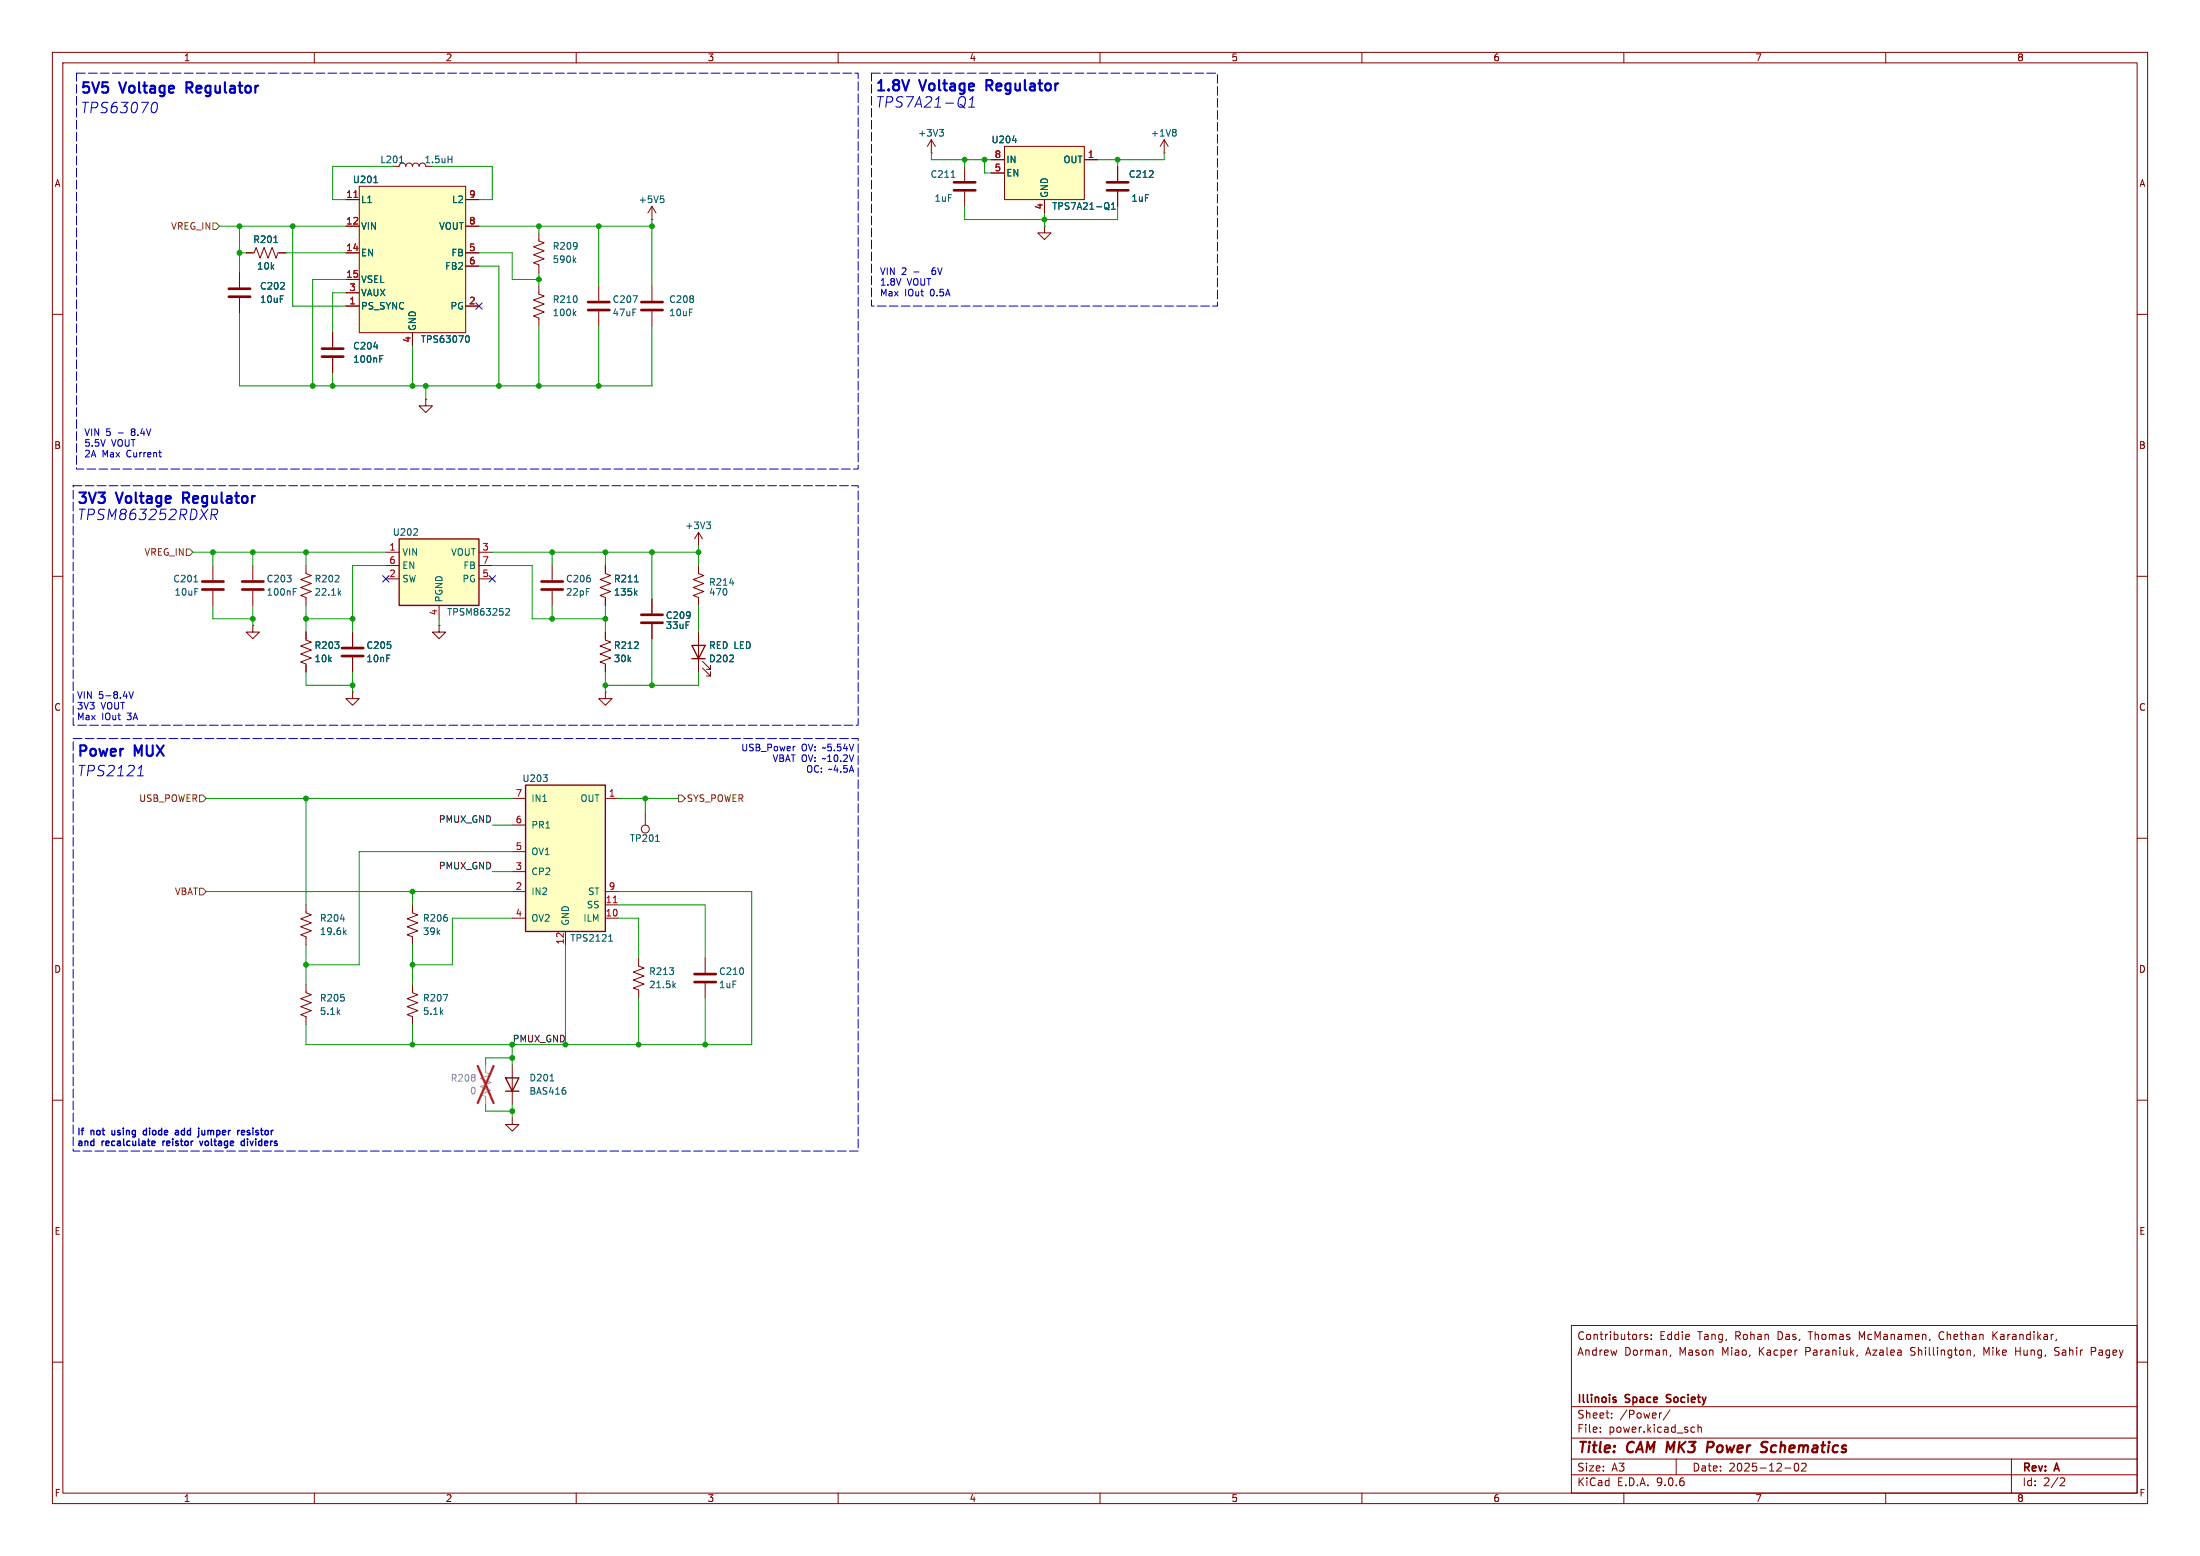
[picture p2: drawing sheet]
<svg xmlns="http://www.w3.org/2000/svg" width="420mm" height="297mm" viewBox="0 0 420 297" stroke-linecap="round" stroke-linejoin="round" font-family="sans-serif">
<g fill="none" stroke="#840000" stroke-width=".19">
<path d="M10 10h400v277h-400zM12 12h396v273h-396zM60 10v2M110 10v2M160 10v2M210 10v2M260 10v2M310 10v2M360 10v2M124.5 39.4l-.8 1.2M124.5 39.4l.7 1.2M124.5 39.4v2.5"/>
<path d="M177.8 29.2h.1M177.8 26.7l-.8 1.2M177.8 26.7l.8 1.2M177.8 26.7v2.5M222.2 29.2h.1M222.2 26.7l-.7 1.2M222.2 26.7l.8 1.2M222.2 26.7v2.5M102.9 54.6v1.5l1 .4-2 .8 2 .7-2 .8 2 .8-2 .7 1 .4v1.5M102.9 44.5v1.5l1 .4-2 .7 2 .8-2 .7 2 .8-2 .8 1 .3v1.6M124.5 41.9h.1M10 60h2"/>
<path d="M63.5 63.5v2.8M63.5 68.3v2.8M408 60h2M10 110h2M408 110h2M10 160h2M408 160h2M121.9 182.9v1.5l1 .4-2 .7 2 .8-2 .8 2 .7-2 .8 1 .4v1.5M10 210h2M408 210h2M300 253h108v32h-108zM313.4 254.7h.1"/>
<path d="M314.5 254.8l-.3-.1-.3 .2 .1 .2 .5 .2v.3h-.6M315.2 255.5v.2M315.2 254.8v.1M318.9 258.6l-.1 .3M354.6 258.6l-.2 .3M364.7 258.6l.2 .1M364.9 257.3l-.2 .2 .2 .3M370.3 254.4l-.1 .4 .1 .7M376.9 258.6l-.1 .3M379.2 258.3l-.5-1.1v1.5M380.4 254.2v1.5M380.7 254.8l.6 .9"/>
<path d="M381.3 254.2l-.9 .8M384.8 257.2v1.5M384.8 257.9h.9M392.2 258.6l.6 .1M392.6 255.6l-.2 .3M392.9 257.2h-.4l-.3 .3 .2 .3 .4 .2M400 257.3l-.2-.1h-.6v1.5M400 257.8l-.2 .2h-.6M10 260h2M300 278.5h108M300 274.5h108M300 268.5h108"/>
<path d="M305.5 273.2v.2M305.5 272.5v.1M307.7 270.5v.2M307.7 269.8v.1M317.2 269.7l-.3 .1M318.8 269.1l-1.3 1.9M320 278.5v3M323.1 272.4l.4 .1M323.5 273.3l-.4 .1M324.2 272.5l.2-.1 .3 .1 .1 .9M324.2 271.9v1.5M342.7 279.4l.2-.1a.8 .8 0 0 1 .5 .7 .8 .8 0 0 1-.5 .8l-.2-.2-.2-.4z"/>
<path d="M343.9 279.4l.6-.1 .2 .1 .1 .3-.9 1.1h.9M384 278.5v6.5M408 260h2M60 285v2M110 285v2M160 285v2M210 285v2M260 285v2M300 281.5h108M310 285v2M340.7 280.2h1.2M360 285v2"/>
<path d="M393.5 282.1l.5 .1 .2 .3-1 1.1h1"/>
</g>
<path d="M326.8 275.2h-.7l-.3 2M326.9 276.2l-1 .1M336.7 275.2l.8 .1M337 276.3h.2a.46 .46 0 0 1-.1 .8" fill="none" stroke="#840000" stroke-width=".4"/>
<path d="M308.1 267.2l.4 .1v.2l-.2 .2h-.3M308.1 266.7l.4 .1M318.1 267.6l.2 .1M318.2 266.3v.5" fill="none" stroke="#840000" stroke-width=".3"/>
<g fill="none" stroke="#006464" stroke-width=".19">
<path d="M126.1 37.4h.6M126.5 37.9l.3 .2v.3l-.3 .3M179.3 24.7h.8l-.4 .5M179.9 25.2l.2 .2v.3l-.2 .3M224.3 24.7l.2 .3-.2 .3 .2 .2v.2l-.2 .3M109.6 59.8l.3 .5M109.6 49.6l.3 .5M109.9 59.4l-.4 .5M109.9 49.3l-.4 .4M71.4 66.2h.7M72.5 68.5h.4M72.5 67.9h.6"/>
<path d="M128.6 188.1l.4 .4M129 187.7l-.5 .5"/>
</g>
<path d="M61.5 66.5h4M61.5 68.1h4" fill="none" stroke="#840000" stroke-width=".51"/>
<path d="M191.8 27.9h15.2v10.2h-15.2z" fill="#ffffc2"/>
<g fill="none" stroke="#840000" stroke-width=".19">
<path d="M189.2 33h2.6M189.2 30.5h2.6M191.8 27.9h15.2v10.2h-15.2zM199.4 38.1v2.5M207 30.5h2.5M213.4 31.8v2.7M213.4 36.6v2.8M199.4 43.2v1.3h1.3l-1.3 1.2-1.3-1.2h1.3M199.4 43.2h.1M40.6 108v2.7M40.6 112.8v2.8M58.4 108v1.5l1 .4-2 .7 2 .8-2 .7 2 .8-2 .8 1 .3v1.6"/>
<path d="M83.8 119.4v1.3h1.3l-1.3 1.2-1.3-1.2h1.3M83.8 119.4h.1M133.3 101.6l-.7 1.3M133.3 101.6l.8 1.3M133.3 101.6v2.5M67.3 132.1v1.3h1.3l-1.3 1.2-1.3-1.2h1.3M67.3 132.1h.1M58.4 188v1.5l1 .4-2 .7 2 .8-2 .8 2 .7-2 .8 1 .4v1.5"/>
</g>
<path d="M193.3 26.8h.8M211.5 38.7a.9 .9 0 0 1 0 1.2l.3 .2M212.2 39.9h.7M212.2 39l.3-.3v1.2M134.9 99.6h.7l-.4 .5M37 111.1h.7M64.7 113.1l.4 .5M65.1 112.8l-.5 .4M135.4 100.1l.2 .3v.3l-.2 .2" fill="none" stroke="#006464" stroke-width=".19"/>
<path d="M211.3 34.8h4.1M211.3 36.3h4.1M38.6 111h4.1M38.6 112.5h4.1" fill="none" stroke="#840000" stroke-width=".51"/>
<path d="M92.7 203.2v1.5l1 .4-2 .8 2 .7-2 .8 2 .8-2 .7 1 .4v1.5" fill="none" stroke="#a1a1a1" stroke-width=".19"/>
<path d="M91.2 203.5l3 7M94.2 203.5l-3 7" fill="none" stroke="#e12e31" stroke-width=".46"/>
<path d="M100.3 149.9h15.3v27.9h-15.3z" fill="#ffffc2"/>
<path d="M100.3 149.9h15.3v27.9h-15.3z" fill="none" stroke="#840000" stroke-width=".25"/>
<g fill="none" stroke="#840000" stroke-width=".19">
<path d="M58.4 120.7v1.5l1 .4-2 .7 2 .8-2 .7 2 .8-2 .8 1 .3v1.6M97.8 152.4h2.5M97.8 157.5h2.5M115.6 152.4h2.5M123.2 154.9v2.6M97.8 162.6h2.5M97.8 166.4h2.5M97.8 170.2h2.5M97.8 175.3h2.5M107.9 177.8v2.5M115.6 170.2h2.5M115.6 175.3h2.5"/>
<path d="M115.6 172.7h2.5"/>
<circle cx="123.2" cy="158.2" r=".76"/>
</g>
<path d="M117.1 172.3h.7" fill="none" stroke="#a90000" stroke-width=".19"/>
<path d="M103.7 147.9h.8l-.5 .5M104.4 148.5v.5M116.2 179.6h.7M116.3 178.7l.3-.3v1.2M125.2 160.6h.7" fill="none" stroke="#006464" stroke-width=".19"/>
<path d="M68.6 35.6h20.3v27.9h-20.3z" fill="#ffffc2"/>
<g fill="none" stroke="#840000" stroke-width=".19">
<path d="M66 38.1h2.6M68.6 35.6h20.3v27.9h-20.3zM88.9 38.1h2.5M45.7 52.1v2.8M45.7 56.9v2.8M47 48.3h1.5l.4-1.1 .8 2.1 .7-2.1 .8 2.1 .7-2.1 .8 2.1 .4-1h1.5M66 43.2h2.6M66 48.3h2.6M66 53.3h2.6M66 55.9h2.6M66 58.4h2.6M88.9 43.2h2.5"/>
<path d="M88.9 48.3h2.5M88.9 58.4h2.5M88.9 50.8h2.5M78.7 63.5v2.5M48.3 119.4v1.3h1.2l-1.2 1.2-1.3-1.2h1.3M48.3 119.4h.1M48.3 108v2.7M48.3 112.8v2.8M97.8 213.4v1.2h1.3l-1.3 1.3-1.3-1.3h1.3M97.8 203.2v7.6"/>
</g>
<path d="M67.6 37.7h.7" fill="none" stroke="#a90000" stroke-width=".19"/>
<path d="M71.4 34.9h.7M52.3 46.3h.7M89.1 64.1h.1a.68 .68 0 0 1 .4 .6 .68 .68 0 0 1-.4 .6h-.1M56 112.9h.4M56 112.3h.6M105 206.3h.7M108 208.2v.5" fill="none" stroke="#006464" stroke-width=".19"/>
<path d="M96.5 205.7h2.6l-1.3 2.6zM96.5 208.3h2.6" fill="none" stroke="#840000" stroke-width=".25"/>
<path d="M43.7 55.1h4.1M43.7 56.6h4.1M46.2 111h4.1M46.2 112.5h4.1" fill="none" stroke="#840000" stroke-width=".51"/>
<path d="M76.2 102.9h15.2v12.7h-15.2z" fill="#ffffc2"/>
<path d="M76.2 102.9h15.2v12.7h-15.2zM132.1 123.2h2.5l-1.3 2.5zM132.1 125.7h2.5" fill="none" stroke="#840000" stroke-width=".25"/>
<g fill="none" stroke="#840000" stroke-width=".19">
<path d="M66 38.1h2.6M76.2 31.8a.64 .64 0 0 1 .6-.7 .64 .64 0 0 1 .7 .7 .64 .64 0 0 1 .6-.7 .64 .64 0 0 1 .6 .7 .64 .64 0 0 1 .7-.7 .64 .64 0 0 1 .6 .7 .64 .64 0 0 1 .6-.7 .64 .64 0 0 1 .7 .7M88.9 38.1h2.5M184.1 31.8v2.7M184.1 36.6v2.8M189.2 33h2.6M189.2 30.5h2.6M199.4 38.1v2.5M207 30.5h2.5M213.4 31.8v2.7M213.4 36.6v2.8M45.7 52.1v2.8"/>
<path d="M45.7 56.9v2.8M47 48.3h1.3M53.3 48.3h1.3M66 43.2h2.6M66 48.3h2.6M66 53.3h2.6M66 55.9h2.6M66 58.4h2.6M88.9 43.2h2.5M88.9 48.3h2.5M88.9 58.4h2.5M88.9 50.8h2.5"/>
<path d="M114.3 54.6v2.8M114.3 59.4v2.8M124.5 54.6v2.8M124.5 59.4v2.8M63.5 63.5v2.8M63.5 68.3v2.8M78.7 63.5v2.5M81.3 76.2v1.3h1.2l-1.2 1.2-1.3-1.2h1.3M81.3 76.2h.1M73.7 105.4h2.5M73.7 108h2.5M73.7 110.5h2.5"/>
<path d="M83.8 115.6v2.5M91.4 105.4h2.6M91.4 108h2.6M91.4 110.5h2.6M105.4 108v2.7M105.4 112.8v2.8M115.6 108v1.5l1 .4-2 .7 2 .8-2 .7 2 .8-2 .8 1 .3v1.6M124.5 114.3v2.8M124.5 119.1v2.8M133.3 108v1.5l1.1 .4-2.1 .7 2.1 .8-2.1 .7 2.1 .8-2.1 .8 1 .3v1.6M58.4 120.7v1.2M58.4 127v1.3"/>
<path d="M67.3 120.7v2.7M67.3 125.5v2.8M115.6 132.1v1.3h1.2l-1.2 1.2-1.3-1.2h1.3M115.6 132.1h.1M115.6 120.7v1.5l1 .4-2 .7 2 .8-2 .7 2 .8-2 .8 1 .3v1.6M133.3 120.7v7.6M134.1 127.5l1.5 1.5v-.7v.7h-.7M134.1 126.2l1.5 1.6v-.8v.8h-.7M58.4 172.7v1.5l1 .4-2 .8 2 .7-2 .8 2 .8-2 .7 1 .4v1.5M78.7 172.7v1.5l1.1 .4-2.1 .8 2.1 .7-2.1 .8 2.1 .8-2.1 .7 1 .4v1.5M78.7 188v1.5l1.1 .4-2.1 .7 2.1 .8-2.1 .8 2.1 .7-2.1 .8 1 .4v1.5M134.6 182.9v2.8"/>
<path d="M134.6 187.7v2.8"/>
</g>
<g fill="none" stroke="#006464" stroke-width=".19">
<path d="M71.4 34.9h.7M76.3 31.1h.7M85.5 30.4h.8M86.3 29.8v1.3M181.6 33.9h.7M193.3 26.8h.8M211.5 38.7a.9 .9 0 0 1 0 1.2l.3 .2M212.2 39.9h.7M212.2 39l.3-.3v1.2M52.3 46.3h.7M120.8 56.5h.9l-.6 1.2M71.4 66.2h.7"/>
<path d="M72.5 68.5h.4M72.5 67.9h.6M89.1 64.1h.1a.68 .68 0 0 1 .4 .6 .68 .68 0 0 1-.4 .6h-.1M78.9 102.2h.8M79.6 101v.5M96.6 116.3l.4-.2 .3 .4-.8 .9h.8M121.1 111.1h.8M121.3 113.1l.3 .5M121.6 112.8l-.5 .4M139.3 111.3h.8M65 175.4h.8M65.7 177.9l.4 .5"/>
<path d="M66.1 177.5l-.5 .5M84.6 189.8h.9l-.6 1.3"/>
</g>
<g fill="none" stroke="#840000" stroke-width=".51">
<path d="M182.1 34.8h4.1M182.1 36.3h4.1M112.3 57.7h4M112.3 59.2h4M122.4 57.7h4.1M122.4 59.2h4.1M103.4 111h4M103.4 112.5h4M122.4 117.3h4.1M122.4 118.9h4.1M65.3 123.7h4M65.3 125.2h4"/>
<path d="M132.6 187.5h4.1M132.6 185.9h4.1"/>
</g>
<path d="M40.6 42.5h.7l.6 .7-.6 .6h-.7zM35.6 104.8h.6l.6 .6-.6 .6h-.6zM38.1 151.8h.6l.7 .6-.7 .6h-.6zM129.5 151.8h.7l.6 .6-.6 .6h-.7zM38.1 169.5h.6l.7 .7-.7 .6h-.6z" fill="none" stroke="#725600" stroke-width=".19"/>
<g fill="none" stroke="#009600" stroke-width=".19">
<path d="M74.9 31.8h-11.4v6.3h2.5M82.5 31.8h11.5v6.3h-2.6M177.8 29.2v1.3h11.4M184.1 30.5v1.3M184.1 39.4v2.5h29.3v-2.5M188 30.5v2.5h1.2M213.4 30.5v1.3M222.2 29.2v1.3h-12.7M41.9 43.2h24.1M45.7 43.2v8.9M45.7 59.7v14h78.8v-11.5M45.7 48.3h1.3"/>
<path d="M54.6 48.3h11.4M55.9 43.2v15.2h10.1M66 53.3h-6.3v20.4M66 55.9h-2.5v7.6M91.4 43.2h33.1M91.4 48.3h6.4v5h5.1M91.4 50.8h3.8v22.9M102.9 43.2v1.3M102.9 52.1v2.5M114.3 43.2v11.4M124.5 41.9v12.7M199.4 40.6v2.6"/>
<path d="M63.5 71.1v2.6M78.7 66v7.7M81.3 73.7v2.5M102.9 62.2v11.5M114.3 62.2v11.5M36.8 105.4h36.9M40.6 105.4v2.6M40.6 115.6v2.5h7.7M48.3 105.4v2.6M48.3 115.6v3.8M58.4 105.4v2.6M58.4 115.6v5.1"/>
<path d="M58.4 118.1h8.9M73.7 108h-6.4v12.7M83.8 118.1v1.3M94 105.4h39.3M94 108h7.6v10.1h14M105.4 105.4v2.6M105.4 115.6v2.5M115.6 105.4v2.6M115.6 115.6v5.1M124.5 105.4v8.9M133.3 104.1v3.9M133.3 115.6v5.1"/>
<path d="M58.4 128.3v2.5h8.9M67.3 128.3v3.8M115.6 128.3v3.8M124.5 121.9v8.9M133.3 128.3v2.5h-17.7M39.4 152.4h58.4M58.4 152.4v20.3M94 157.5h3.8M118.1 152.4h11.4M123.2 152.4v2.5M39.4 170.2h58.4M78.7 170.2v2.5"/>
<path d="M94 166.4h3.8M97.8 162.6h-29.2v21.6h-10.2M97.8 175.3h-11.4v8.9h-7.7M118.1 170.2h25.4v29.2h-85.1v-3.8M118.1 172.7h16.5v10.2M118.1 175.3h3.8v7.6M58.4 180.3v7.7M78.7 180.3v7.7M78.7 195.6v3.8M97.8 199.4v3.8M107.9 180.3v19.1M121.9 190.5v8.9"/>
<path d="M134.6 190.5v8.9M92.7 210.8v1.3h5.1M97.8 201.9h-5.1v1.3M97.8 210.8v2.6"/>
</g>
<path d="M90.8 57.8l1.2 1.2M92 57.8l-1.2 1.2M73.1 109.9l1.2 1.2M74.3 109.9l-1.2 1.2M93.4 109.9l1.2 1.2M94.6 109.9l-1.2 1.2" fill="none" stroke="#000084" stroke-width=".19"/>
<path d="M185.7 18.5l-.2 2M30.1 20.3l-.1 .5a.86 .86 0 0 1-.6 .7M184.9 20.5h1.1M30.3 86.4h.5M30.7 87.2h.1M40.8 98.2l.6 1M41.6 97.6a.63 .63 0 0 1-.5 .6h-.8M24.6 132l.4 1.3 .5-1.3M26.2 148.1h1.2M151.8 142.5h-.3" fill="none" stroke="#0000c2" stroke-width=".19"/>
<g fill="none" stroke="#0000c2" stroke-width=".4">
<path d="M16.9 15.7h-.9l-.1 1M17.6 15.7l.7 2 .6-2M20.6 15.7h-1l-.1 1M22.7 15.7l.7 2 .7-2M26.6 15.7v1.7M27.6 15.7v1.7M35.6 16.7h.8M36.6 15.9l-.2-.2h-.8v2M42.9 15.7v1.7M45.8 15.7v1.7M188.3 16.3h.8M189.1 15.3h-.8v2"/>
<path d="M35 95.1h.7M35.7 94h-.7v2"/>
</g>
<g fill="none" stroke="#0000c2" stroke-width=".25">
<path d="M21.4 215.8v.8M28 215.8h-.4l-.2 .2 .1 .6h.5M29.2 217.8l.3 .1 .1 .2-.6 .1M29.5 218.6l-.3 .1M31.1 217.8v.9M31.2 217.9l-.1 .2M33.6 215.8l.5 .1v.7M34.1 216.6h-.5M34.1 216.1h-.5M38.1 217.8l.3 .9 .3-.9M39.1 216.5l-.4 .1M39.1 215.8v.8"/>
<path d="M46 218.4l.3 .3 .3-.1M46.3 215.8h.3l.1 .3-.6 .1M46.6 216.6h-.3M46.6 217.9l-.3-.1-.3 .3M46.6 217.4v1.3M47.2 216.6h.3M47.5 215.8l-.3 .1v.2l.3 .1"/>
</g>
<path d="M14.6 14h149.2v75.5h-149.2zM166.4 14h66v44.4h-66zM14 92.7h149.8v45.7h-149.8zM14 141h149.8v78.7h-149.8z" fill="none" stroke="#0000c2" stroke-width=".19" stroke-dasharray="1.7 .6"/>
<path d="M67.6 37.7h.7" fill="none" stroke="#a90000" stroke-width=".19"/>
<g fill="#009600" stroke="#009600" stroke-width=".19">
<circle cx="114.3" cy="43.2" r=".46"/>
<circle cx="114.3" cy="73.7" r=".46"/>
<circle cx="102.9" cy="73.7" r=".46"/>
<circle cx="102.9" cy="53.3" r=".46"/>
<circle cx="102.9" cy="43.2" r=".46"/>
<circle cx="95.2" cy="73.7" r=".46"/>
<circle cx="124.5" cy="43.2" r=".46"/>
<circle cx="45.7" cy="43.2" r=".46"/>
<circle cx="81.3" cy="73.7" r=".46"/>
<circle cx="55.9" cy="43.2" r=".46"/>
<circle cx="59.7" cy="73.7" r=".46"/>
<circle cx="78.7" cy="73.7" r=".46"/>
<circle cx="63.5" cy="73.7" r=".46"/>
<circle cx="45.7" cy="48.3" r=".46"/>
<circle cx="188" cy="30.5" r=".46"/>
<circle cx="184.1" cy="30.5" r=".46"/>
<circle cx="213.4" cy="30.5" r=".46"/>
<circle cx="199.4" cy="41.9" r=".46"/>
<circle cx="48.3" cy="105.4" r=".46"/>
<circle cx="58.4" cy="118.1" r=".46"/>
<circle cx="48.3" cy="118.1" r=".46"/>
<circle cx="40.6" cy="105.4" r=".46"/>
<circle cx="97.8" cy="212.1" r=".46"/>
<circle cx="58.4" cy="184.2" r=".46"/>
<circle cx="78.7" cy="199.4" r=".46"/>
<circle cx="78.7" cy="184.2" r=".46"/>
<circle cx="58.4" cy="152.4" r=".46"/>
<circle cx="78.7" cy="170.2" r=".46"/>
<circle cx="107.9" cy="199.4" r=".46"/>
<circle cx="97.8" cy="201.9" r=".46"/>
<circle cx="121.9" cy="199.4" r=".46"/>
<circle cx="133.3" cy="105.4" r=".46"/>
<circle cx="115.6" cy="105.4" r=".46"/>
<circle cx="134.6" cy="199.4" r=".46"/>
<circle cx="105.4" cy="105.4" r=".46"/>
<circle cx="124.5" cy="105.4" r=".46"/>
<circle cx="115.6" cy="118.1" r=".46"/>
<circle cx="115.6" cy="130.8" r=".46"/>
<circle cx="123.2" cy="152.4" r=".46"/>
<circle cx="105.4" cy="118.1" r=".46"/>
<circle cx="67.3" cy="130.8" r=".46"/>
<circle cx="124.5" cy="130.8" r=".46"/>
<circle cx="67.3" cy="118.1" r=".46"/>
<circle cx="58.4" cy="105.4" r=".46"/>
</g>
<g font-size="2.8" fill="#0000c2">
<text x="167" y="17.5">1.8V</text>
<text x="175.8" y="17.5">Voltage</text>
<text x="189.2" y="17.5">Regulator</text>
<text x="15.2" y="18.8">5V5</text>
<text x="15.2" y="21.9">TPS63070</text>
<text x="23.1" y="18.8">Voltage</text>
<text x="36.5" y="18.8">Regulator</text>
<text x="167" y="20.7">TPS7A21-Q1</text>
<text x="14.6" y="99.4">TPSM863252RDXR</text>
<text x="14.6" y="96.3">3V3</text>
<text x="22.5" y="96.3">Voltage</text>
<text x="35.8" y="96.3">Regulator</text>
<text x="14.6" y="144.5">Power</text>
<text x="14.6" y="148.3">TPS2121</text>
<text x="25.8" y="144.5">MUX</text>
</g>
<g font-size="2.8" fill="#840000">
<text x="301" y="277.9">Title:</text>
<text x="310.6" y="277.9">CAM MK3</text>
<text x="327.5" y="277.9">Power</text>
<text x="338.7" y="277.9">Schematics</text>
</g>
<g font-size="2.1" fill="#840000">
<text x="301" y="256">Contributors:</text>
<text x="316.8" y="256">Eddie</text>
<text x="324.2" y="256">Tang,</text>
<text x="331.4" y="256">Rohan</text>
<text x="339.6" y="256">Das,</text>
<text x="345.7" y="256">Thomas</text>
<text x="355.4" y="256">McManamen,</text>
<text x="370.9" y="256">Chethan</text>
<text x="381.2" y="256">Karandikar,</text>
<text x="301" y="259">Andrew</text>
<text x="310.1" y="259">Dorman,</text>
<text x="320.6" y="259">Mason</text>
<text x="328.9" y="259">Miao,</text>
<text x="336" y="259">Kacper</text>
<text x="345.1" y="259">Paraniuk,</text>
<text x="356.9" y="259">Azalea</text>
<text x="365.4" y="259">Shillington,</text>
<text x="379.5" y="259">Mike</text>
<text x="385.8" y="259">Hung,</text>
<text x="393.4" y="259">Sahir</text>
<text x="400.5" y="259">Pagey</text>
<text x="301" y="268.2">Illinois</text>
<text x="310.4" y="268.2">Space</text>
<text x="318.8" y="268.2">Society</text>
<text x="301" y="273.7">File:</text>
<text x="301" y="271">Sheet:</text>
<text x="307.1" y="273.7">power.kicad_sch</text>
<text x="309.2" y="271">/Power/</text>
<text x="301" y="281.1">Size:</text>
<text x="307.6" y="281.1">A3</text>
<text x="323" y="281.1">Date:</text>
<text x="330" y="281.1">2025-12-02</text>
<text x="386" y="281.3">Rev:</text>
<text x="392.4" y="281.3">A</text>
<text x="301" y="283.9">KiCad</text>
<text x="308.7" y="283.9">E.D.A.</text>
<text x="316.3" y="283.9">9.0.6</text>
<text x="386" y="283.9">Id:</text>
<text x="390.1" y="283.9">2/2</text>
</g>
<g font-size="1.8" fill="#840000">
<text x="35" y="11.9">1</text>
<text x="85" y="11.9">2</text>
<text x="135" y="11.9">3</text>
<text x="185" y="11.9">4</text>
<text x="235" y="11.9">5</text>
<text x="285" y="11.9">6</text>
<text x="335" y="11.9">7</text>
<text x="385" y="11.9">8</text>
<text x="10.3" y="35.9">A</text>
<text x="408.3" y="35.9">A</text>
<text x="10.3" y="85.9">B</text>
<text x="408.2" y="85.9">B</text>
<text x="10.3" y="135.9">C</text>
<text x="408.2" y="135.9">C</text>
<text x="10.3" y="185.9">D</text>
<text x="408.2" y="185.9">D</text>
<text x="10.3" y="235.9">E</text>
<text x="408.3" y="235.9">E</text>
<text x="10.3" y="285.9">F</text>
<text x="35" y="286.9">1</text>
<text x="85" y="286.9">2</text>
<text x="135" y="286.9">3</text>
<text x="185" y="286.9">4</text>
<text x="235" y="286.9">5</text>
<text x="285" y="286.9">6</text>
<text x="335" y="286.9">7</text>
<text x="385" y="286.9">8</text>
<text x="408.3" y="285.9">F</text>
</g>
<g font-size="1.8" fill="#006464">
<text x="175.2" y="26.3">+3V3</text>
<text x="189.2" y="27.5">U204</text>
<text x="219.6" y="26.3">+1V8</text>
<text x="67.3" y="35.2">U201</text>
<text x="72.5" y="31.3">L201</text>
<text x="81" y="31.3">1.5uH</text>
<text x="177.6" y="34.1">C211</text>
<text x="192" y="33.9">EN</text>
<text x="192" y="31.3">IN</text>
<text x="202.9" y="31.3">OUT</text>
<text x="215.4" y="34.1">C212</text>
<text x="68.8" y="39">L1</text>
<text x="86.2" y="39">L2</text>
<text x="121.8" y="39">+5V5</text>
<text x="178.3" y="38.7">1uF</text>
<text x="200.3" y="37.8" transform="rotate(-90 200.3 37.8)">GND</text>
<text x="200.8" y="40.2">TPS7A21-Q1</text>
<text x="215.9" y="38.7">1uF</text>
<text x="48.2" y="46.6">R201</text>
<text x="68.8" y="44">VIN</text>
<text x="83.7" y="44">VOUT</text>
<text x="105.4" y="47.9">R209</text>
<text x="49" y="51.7">10k</text>
<text x="68.8" y="49.1">EN</text>
<text x="84.9" y="51.7">FB2</text>
<text x="86.1" y="49.1">FB</text>
<text x="105.4" y="50.4">590k</text>
<text x="49.5" y="55.5">C202</text>
<text x="49.5" y="58">10uF</text>
<text x="68.8" y="54.2">VSEL</text>
<text x="68.8" y="56.7">VAUX</text>
<text x="68.8" y="59.3">PS_SYNC</text>
<text x="85.9" y="59.3">PG</text>
<text x="105.4" y="58">R210</text>
<text x="116.8" y="58">C207</text>
<text x="127.6" y="58">C208</text>
<text x="79.6" y="63.2" transform="rotate(-90 79.6 63.2)">GND</text>
<text x="80.2" y="65.6">TPS63070</text>
<text x="105.4" y="60.6">100k</text>
<text x="116.8" y="60.6">47uF</text>
<text x="127.6" y="60.6">10uF</text>
<text x="67.3" y="66.9">C204</text>
<text x="67.3" y="69.4">100nF</text>
<text x="130.7" y="101.2">+3V3</text>
<text x="74.9" y="102.5">U202</text>
<text x="76.7" y="106.3">VIN</text>
<text x="86" y="106.3">VOUT</text>
<text x="33" y="111.4">C201</text>
<text x="33.2" y="113.9">10uF</text>
<text x="50.8" y="111.4">C203</text>
<text x="50.8" y="113.9">100nF</text>
<text x="60" y="111.4">R202</text>
<text x="60" y="113.9">22.1k</text>
<text x="76.7" y="108.8">EN</text>
<text x="76.7" y="111.4">SW</text>
<text x="88.2" y="111.4">PG</text>
<text x="88.4" y="108.8">FB</text>
<text x="108" y="111.4">C206</text>
<text x="108" y="113.9">22pF</text>
<text x="117.1" y="111.4">R211</text>
<text x="117.1" y="113.9">135k</text>
<text x="135.3" y="112">R214</text>
<text x="135.3" y="113.9">470</text>
<text x="84.7" y="115.1" transform="rotate(-90 84.7 115.1)">PGND</text>
<text x="85.3" y="117.7">TPSM863252</text>
<text x="127" y="118.3">C209</text>
<text x="60" y="124.1">R203</text>
<text x="69.9" y="124.1">C205</text>
<text x="117.1" y="124.1">R212</text>
<text x="127" y="120.2">33uF</text>
<text x="135.3" y="124.1">RED LED</text>
<text x="60" y="126.6">10k</text>
<text x="69.9" y="126.6">10nF</text>
<text x="117.1" y="126.6">30k</text>
<text x="135.3" y="126.6">D202</text>
<text x="99.7" y="149.5">U203</text>
<text x="101.3" y="153.3">IN1</text>
<text x="110.7" y="153.3">OUT</text>
<text x="101.3" y="158.3">PR1</text>
<text x="120.2" y="160.9">TP201</text>
<text x="101.3" y="163.4">OV1</text>
<text x="101.3" y="167.2">CP2</text>
<text x="101.3" y="171">IN2</text>
<text x="111.9" y="173.6">SS</text>
<text x="112.2" y="171">ST</text>
<text x="61" y="176.1">R204</text>
<text x="61" y="178.7">19.6k</text>
<text x="80.7" y="176.1">R206</text>
<text x="80.7" y="178.7">39k</text>
<text x="101.3" y="176.1">OV2</text>
<text x="108.8" y="179.9">TPS2121</text>
<text x="108.8" y="176.8" transform="rotate(-90 108.8 176.8)">GND</text>
<text x="111.3" y="176.1">ILM</text>
<text x="61" y="191.4">R205</text>
<text x="80.7" y="191.4">R207</text>
<text x="123.8" y="186.3">R213</text>
<text x="123.8" y="188.8">21.5k</text>
<text x="137.2" y="186.3">C210</text>
<text x="137.2" y="188.8">1uF</text>
<text x="61" y="193.9">5.1k</text>
<text x="80.7" y="193.9">5.1k</text>
<text x="101" y="206.6">D201</text>
<text x="101" y="209.1">BAS416</text>
</g>
<g font-size="1.8" fill="#a90000">
<text x="189.8" y="32.8">5</text>
<text x="189.8" y="30.2">8</text>
<text x="207.6" y="30.2">1</text>
<text x="66" y="37.8">11</text>
<text x="89.5" y="37.8">9</text>
<text x="199.1" y="40.1" transform="rotate(-90 199.1 40.1)">4</text>
<text x="66" y="42.9">12</text>
<text x="89.5" y="42.9">8</text>
<text x="66" y="48">14</text>
<text x="66" y="53.1">15</text>
<text x="89.5" y="48">5</text>
<text x="89.5" y="50.5">6</text>
<text x="66.6" y="55.6">3</text>
<text x="66.6" y="58.2">1</text>
<text x="89.5" y="58.2">2</text>
<text x="78.5" y="65.5" transform="rotate(-90 78.5 65.5)">4</text>
<text x="74.2" y="105.2">1</text>
<text x="74.2" y="107.7">6</text>
<text x="92" y="105.2">3</text>
<text x="92" y="107.7">7</text>
<text x="74.2" y="110.2">2</text>
<text x="92" y="110.2">5</text>
<text x="83.6" y="117.5" transform="rotate(-90 83.6 117.5)">4</text>
<text x="98.4" y="152.1">7</text>
<text x="116.1" y="152.1">1</text>
<text x="98.4" y="157.2">6</text>
<text x="98.4" y="162.3">5</text>
<text x="98.4" y="166.1">3</text>
<text x="98.4" y="169.9">2</text>
<text x="115.5" y="172.5">11</text>
<text x="116.1" y="169.9">9</text>
<text x="98.4" y="175">4</text>
<text x="115.5" y="175">10</text>
<text x="107.7" y="180.4" transform="rotate(-90 107.7 180.4)">12</text>
</g>
<g font-size="1.8" fill="#725600">
<text x="32.6" y="44">VREG_IN</text>
<text x="27.5" y="106.3">VREG_IN</text>
<text x="26.5" y="153.3">USB_POWER</text>
<text x="131" y="153.3">SYS_POWER</text>
<text x="33.3" y="171">VBAT</text>
</g>
<g font-size="1.8" fill="#0000c2">
<text x="167.9" y="52.6">VIN</text>
<text x="172.1" y="52.6">2</text>
<text x="174.5" y="52.6">-</text>
<text x="178.4" y="52.6">6V</text>
<text x="167.9" y="54.6">1.8V</text>
<text x="167.9" y="56.6">Max</text>
<text x="172.7" y="56.6">IOut</text>
<text x="173.2" y="54.6">VOUT</text>
<text x="177.7" y="56.6">0.5A</text>
<text x="16" y="83.3">VIN</text>
<text x="20.2" y="83.3">5</text>
<text x="22.6" y="83.3">-</text>
<text x="25.3" y="83.3">8.4V</text>
<text x="16" y="85.3">5.5V</text>
<text x="16" y="87.4">2A</text>
<text x="19.5" y="87.4">Max</text>
<text x="21.3" y="85.3">VOUT</text>
<text x="24.3" y="87.4">Current</text>
<text x="14.6" y="133.5">VIN</text>
<text x="14.6" y="135.5">3V3</text>
<text x="14.6" y="137.5">Max</text>
<text x="18.8" y="133.5">5-8.4V</text>
<text x="19.3" y="135.5">VOUT</text>
<text x="19.4" y="137.5">IOut</text>
<text x="24.4" y="137.5">3A</text>
<text x="141.4" y="143.7">USB_Power</text>
<text x="153" y="143.7">OV: ~5.54V</text>
<text x="147.4" y="145.8">VBAT OV: ~10.2V</text>
<text x="153.8" y="147.8">OC: ~4.5A</text>
<text x="14.6" y="216.8">If</text>
<text x="14.6" y="218.8">and</text>
<text x="17.4" y="216.8">not</text>
<text x="19.5" y="218.8">recalculate</text>
<text x="21.9" y="216.8">using</text>
<text x="28.5" y="216.8">diode</text>
<text x="31.6" y="218.8">reistor</text>
<text x="35.1" y="216.8">add</text>
<text x="39.3" y="218.8">voltage</text>
<text x="40" y="216.8">jumper</text>
<text x="47.7" y="218.8">dividers</text>
<text x="48" y="216.8">resistor</text>
</g>
<g font-size="1.8" fill="#0f0f0f">
<text x="83.7" y="157.1">PMUX_GND</text>
<text x="83.7" y="166">PMUX_GND</text>
</g>
<text font-size="1.8" fill="#009600" x="97.8" y="199">PMUX_GND</text>
<g font-size="1.8" fill="#989898">
<text x="85.9" y="206.7">R208</text>
<text x="89.6" y="209.1">0</text>
</g>
</svg>
